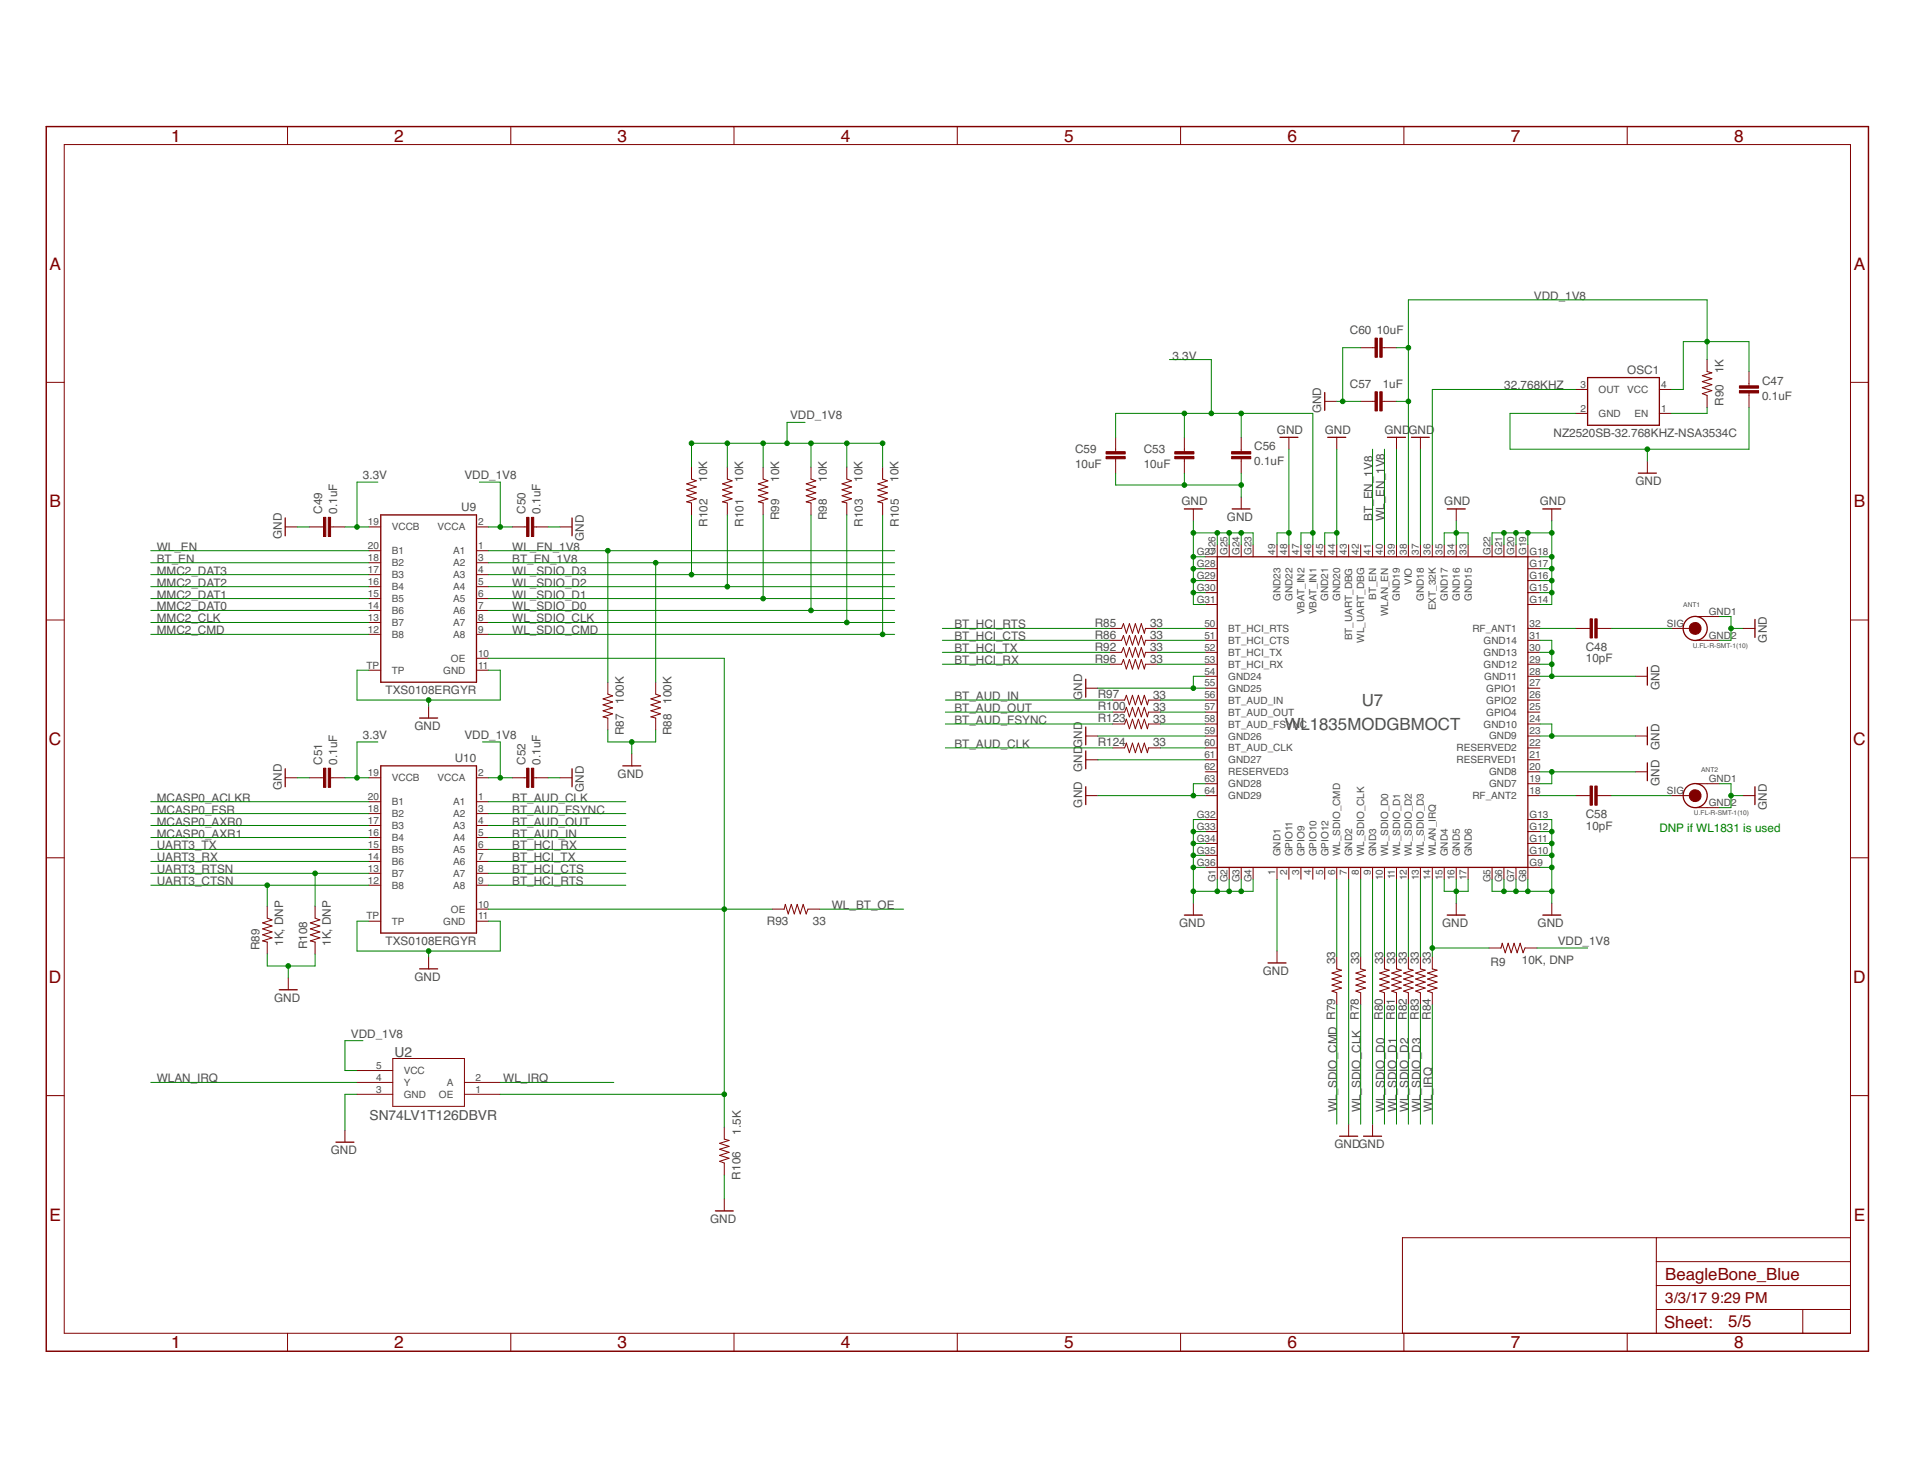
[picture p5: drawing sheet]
<svg xmlns="http://www.w3.org/2000/svg" width="279mm" height="216mm" viewBox="0 0 279 216" stroke-linecap="round" stroke-linejoin="round" font-family="sans-serif">
<g fill="none" stroke="#800000" stroke-width=".15">
<path d="M42 18.5v2.6M74.6 18.5v2.6M107.1 18.5v2.6M139.7 18.5v2.6M172.3 18.5v2.6M204.9 18.5v2.6M237.5 18.5v2.6M9.4 21.1h260.7v173.5h-260.7zM6.8 55.8h2.6M193.4 58.6h1.7M198.6 58.6h2.1M198.6 50.8h2.1"/>
<path d="M201.8 58.6h2.1M201.8 50.8h2.1M230 56.9h1.8M242.2 56.9h1.8M249.2 52.5v1.7l.7 .2-1.4 .4 1.4 .5-1.4 .4 1.4 .5-1.4 .4 1.4 .4-1.4 .5 .7 .2v1.8M255.3 54.2v2.1M255.3 57.4v2.1M270.1 55.8h2.7M41.6 76.9h1.8M45.1 76.9h2.1M48.3 76.9h2.1M53.8 76.9h1.8"/>
<path d="M69.6 76.9h1.7M74.8 76.9h2.1M77.9 76.9h2.1M81.7 76.9h1.8M100.9 68.2v1.7l.7 .3-1.4 .4 1.4 .5-1.4 .4 1.4 .4-1.4 .5 1.4 .4-1.4 .5 .7 .1v1.8M106.2 68.2v1.7l.7 .3-1.4 .4 1.4 .5-1.4 .4 1.4 .4-1.4 .5 1.4 .4-1.4 .5 .7 .1v1.8M111.4 68.2v1.7l.7 .3-1.4 .4 1.4 .5-1.4 .4 1.4 .4-1.4 .5 1.4 .4-1.4 .5 .7 .1v1.8M118.4 68.2v1.7l.7 .3-1.4 .4 1.4 .5-1.4 .4 1.4 .4-1.4 .5 1.4 .4-1.4 .5 .7 .1v1.8M123.6 68.2v1.7l.7 .3-1.4 .4 1.4 .5-1.4 .4 1.4 .4-1.4 .5 1.4 .4-1.4 .5 .7 .1v1.8M128.8 68.2v1.7l.7 .3-1.4 .4 1.4 .5-1.4 .4 1.4 .4-1.4 .5 1.4 .4-1.4 .5 .7 .1v1.8M162.9 63.8v2.1M162.9 67v2.1"/>
<path d="M172.9 63.8v2.1M172.9 67v2.1M174.2 74.3v1.7M177.7 79.5v1.8h-1.8M179.4 79.5v1.8M181.2 63.8v2.1M181.2 67v2.1M181.2 72.6v1.7M181.2 79.5v1.8M182.9 79.5v1.8M186.4 79.5v1.8M188.2 63.8v1.8"/>
<path d="M188.2 79.5v1.8M189.9 79.5v1.8M191.6 79.5v1.8M193.4 79.5v1.8M195.1 63.8v1.8M195.1 79.5v1.8M196.9 79.5v1.8M198.6 79.5v1.8M200.4 79.5v1.8M202.1 79.5v1.8M203.9 63.8v1.8M203.9 79.5v1.8"/>
<path d="M205.6 79.5v1.8M207.3 63.8v1.8M207.3 79.5v1.8M209.1 79.5v1.8M210.8 79.5v1.8M212.6 74.3v1.7M212.6 79.5v1.8M214.3 79.5v1.8M217.8 79.5v1.8M219.5 79.5v1.8M221.3 79.5v1.8M223 79.5v1.8h1.8"/>
<path d="M226.5 74.3v1.7M230 60.3h1.8M240.5 67.3v1.8M242.2 60.3h1.8M6.8 90.5h2.6M53.8 80.4h1.8M53.8 82.1h1.8M53.8 83.9h1.8M53.8 85.6h1.8M53.8 87.4h1.8M53.8 89.1h1.8M53.8 90.9h1.8"/>
<path d="M53.8 92.6h1.8M53.8 97.8h1.8M69.6 80.4h1.7M69.6 82.1h1.7M69.6 83.9h1.7M69.6 85.6h1.7M69.6 87.4h1.7M69.6 89.1h1.7M69.6 90.9h1.7M69.6 92.6h1.7M69.6 97.8h1.7M69.6 96.1h1.7"/>
<path d="M88.7 99.6v1.7l.7 .3-1.4 .4 1.4 .5-1.4 .4 1.4 .4-1.4 .5 1.4 .4-1.4 .4 .7 .2v1.8M95.7 99.6v1.7l.7 .3-1.4 .4 1.4 .5-1.4 .4 1.4 .4-1.4 .5 1.4 .4-1.4 .4 .7 .2v1.8M162 97h1.7l.3-.7 .4 1.4 .5-1.4 .4 1.4 .4-1.4 .5 1.4 .4-1.4 .4 1.4 .2-.7h1.8M162 95.2h1.7l.3-.7 .4 1.4 .5-1.4 .4 1.4 .4-1.4 .5 1.4 .4-1.4 .4 1.4 .2-.7h1.8M162 93.5h1.7l.3-.7 .4 1.4 .5-1.4 .4 1.4 .4-1.4 .5 1.4 .4-1.4 .4 1.4 .2-.7h1.8M162 91.7h1.7l.3-.7 .4 1.4 .5-1.4 .4 1.4 .4-1.4 .5 1.4 .4-1.4 .4 1.4 .2-.7h1.8M175.9 98.7h1.8M175.9 97h1.8M175.9 95.2h1.8M175.9 93.5h1.8M175.9 91.7h1.8M175.9 88.2h1.8"/>
<path d="M175.9 86.5h1.8M175.9 84.8h1.8M175.9 83h1.8M223 98.7h1.8M223 97h1.8M223 95.2h1.8M223 93.5h1.8M223 91.7h1.8M223 88.2h1.8M223 86.5h1.8M223 84.8h1.8M223 83h1.8"/>
<path d="M230 91.7h2.1M233.2 91.7h2M238.7 98.7h1.8M244 91.7h3.5M247.6 93.5h3.4M247.6 90h3.4M254.4 91.7h1.8M270.1 90.5h2.7M41.6 113.5h1.8M45.1 113.5h2.1M48.3 113.5h2.1M53.8 113.5h1.8"/>
<path d="M53.8 117h1.8M53.8 118.8h1.8M62.6 103.1v1.7M69.6 113.5h1.7M69.6 117h1.7M69.6 118.8h1.7M74.8 113.5h2.1M77.9 113.5h2.1M81.7 113.5h1.8M92.2 110v1.8M158.5 116.1h1.8M158.5 110.9h1.8"/>
<path d="M158.5 107.4h1.8M158.5 100.5h1.8M162.4 109.2h1.8l.2-.7 .5 1.4 .4-1.4 .4 1.4 .5-1.4 .4 1.4 .4-1.4 .5 1.4 .2-.7h1.7M162.4 105.7h1.8l.2-.7 .5 1.4 .4-1.4 .4 1.4 .5-1.4 .4 1.4 .4-1.4 .5 1.4 .2-.7h1.7M162.4 103.9h1.8l.2-.6 .5 1.3 .4-1.3 .4 1.3 .5-1.3 .4 1.3 .4-1.3 .5 1.3 .2-.7h1.7M162.4 102.2h1.8l.2-.7 .5 1.4 .4-1.4 .4 1.4 .5-1.4 .4 1.4 .4-1.4 .5 1.4 .2-.7h1.7M175.9 116.1h1.8M175.9 114.4h1.8M175.9 112.7h1.8M175.9 110.9h1.8M175.9 109.2h1.8M175.9 107.4h1.8"/>
<path d="M175.9 105.7h1.8M175.9 103.9h1.8M175.9 102.2h1.8M175.9 100.5h1.8M175.9 119.6h1.8M223 116.1h1.8M223 114.4h1.8M223 112.7h1.8M223 110.9h1.8M223 109.2h1.8M223 107.4h1.8M223 105.7h1.8"/>
<path d="M223 103.9h1.8M223 102.2h1.8M223 100.5h1.8M223 119.6h1.8M230 116.1h2.1M233.2 116.1h2M238.7 112.7h1.8M238.7 107.4h1.8M244 116.1h3.5M247.6 114.4h3.4M247.6 117.9h3.4M254.4 116.1h1.8"/>
<path d="M6.8 125.2h2.6M39 132.3v1.7l.7 .3-1.4 .4 1.4 .5-1.4 .4 1.4 .4-1.4 .5 1.4 .4-1.4 .5 .7 .1v1.8M46 132.3v1.7l.7 .3-1.4 .4 1.4 .5-1.4 .4 1.4 .4-1.4 .5 1.4 .4-1.4 .5 .7 .1v1.8M53.8 120.5h1.8M53.8 122.3h1.8M53.8 124h1.8M53.8 125.8h1.8M53.8 127.5h1.8M53.8 129.2h1.8M53.8 134.5h1.8M62.6 139.7v1.7M69.6 132.7h1.7"/>
<path d="M69.6 120.5h1.7M69.6 122.3h1.7M69.6 124h1.7M69.6 125.8h1.7M69.6 127.5h1.7M69.6 129.2h1.7M69.6 134.5h1.7M112.7 132.7h1.8l.1-.7 .5 1.4 .4-1.4 .5 1.4 .4-1.4 .4 1.4 .4-1.4 .5 1.4 .2-.7h1.8M174.2 131.8v1.8M175.9 126.6h1.8v1.8M175.9 124.9h1.8M175.9 123.1h1.8"/>
<path d="M175.9 121.4h1.8M179.4 126.6v1.8M181.2 126.6v1.8M182.9 126.6v1.8M186.4 126.6v1.8M186.4 138.8v1.8M188.2 126.6v1.8M189.9 126.6v1.8M191.6 126.6v1.8M193.4 126.6v1.8M195.1 126.6v1.8M195.1 139.7v1.7l.7 .2-1.4 .4 1.4 .5-1.4 .4 1.4 .5-1.4 .4 1.4 .4-1.4 .5 .7 .2v1.8"/>
<path d="M196.9 126.6v1.8M198.6 126.6v1.8M198.6 139.7v1.7l.7 .2-1.4 .4 1.4 .5-1.4 .4 1.4 .5-1.4 .4 1.4 .4-1.4 .5 .7 .2v1.8M200.4 126.6v1.8M202.1 126.6v1.8M202.1 139.7v1.7l.7 .2-1.4 .4 1.4 .5-1.4 .4 1.4 .5-1.4 .4 1.4 .4-1.4 .5 .7 .2v1.8M203.9 126.6v1.8M203.9 139.7v1.7l.7 .2-1.4 .4 1.4 .5-1.4 .4 1.4 .5-1.4 .4 1.4 .4-1.4 .5 .7 .2v1.8M205.6 126.6v1.8M205.6 139.7v1.7l.7 .2-1.4 .4 1.4 .5-1.4 .4 1.4 .5-1.4 .4 1.4 .4-1.4 .5 .7 .2v1.8M207.3 126.6v1.8M207.3 139.7v1.7l.7 .2-1.3 .4 1.3 .5-1.3 .4 1.3 .5-1.3 .4 1.3 .4-1.3 .5 .6 .2v1.8"/>
<path d="M209.1 126.6v1.8M209.1 139.7v1.7l.7 .2-1.4 .4 1.4 .5-1.4 .4 1.4 .5-1.4 .4 1.4 .4-1.4 .5 .7 .2v1.8M210.8 126.6v1.8M212.6 126.6v1.8M212.6 131.8v1.8M214.3 126.6v1.8M217.4 138.4h1.7l.2-.7 .4 1.4 .5-1.4 .4 1.4 .4-1.4 .5 1.4 .4-1.4 .4 1.4 .3-.7h1.7M217.8 126.6v1.8M219.5 126.6v1.8M221.3 126.6v1.8M223 124.9h1.8M223 123.1h1.8"/>
<path d="M223 121.4h1.8M224.8 126.6h-1.8v1.8M226.5 131.8v1.8M270.1 125.2h2.7M6.8 159.9h2.6M42.1 142.7v1.8M52.1 158h5.2M52.1 159.7h5.2M52.1 156.3h5.2M57.3 154.5h10.5v7h-10.5zM67.8 158h5.2M67.8 159.7h5.2"/>
<path d="M270.1 159.9h2.7M50.4 165v1.7M105.7 164.5v1.8l.7 .2-1.3 .4 1.3 .4-1.3 .5 1.3 .4-1.3 .5 1.3 .4-1.3 .4 .6 .3v1.7M105.7 175v1.8M196.9 164.1v1.8M200.4 164.1v1.8M42 194.6v2.7M74.6 194.6v2.7M107.1 194.6v2.7M139.7 194.6v2.7M172.3 194.6v2.7M204.9 194.6v2.7"/>
<path d="M237.5 194.6v2.7M241.8 191.2h28.3M241.8 180.7v13.9M241.8 187.7h28.3M241.8 184.2h28.3M263.2 191.2v3.4M270.1 180.7h-65.4v13.9"/>
</g>
<path d="M6.8 18.5h266v178.8h-266z" fill="none" stroke="#800000" stroke-width=".21"/>
<g fill="none" stroke="#800000" stroke-width=".19">
<path d="M193.4 57.3v2.6M231.8 55.1h10.4v7h-10.4zM41.6 75.6v2.6M55.6 75.2h14v24.4h-14zM83.5 75.6v2.6M172.9 74.3h2.6M179.9 74.3h2.6M186.8 63.8h2.7M193.8 63.8h2.6M202.5 63.8h2.7M206 63.8h2.6M211.3 74.3h2.6"/>
<path d="M225.2 74.3h2.6M239.2 69.1h2.6M158.5 99.1v2.7M177.7 81.3h45.3v45.3h-45.3zM240.5 97.4v2.6M256.2 90.4v2.6M41.6 112.2v2.7M55.6 111.8h14v24.4h-14zM61.3 104.8h2.6M83.5 112.2v2.7M90.9 111.8h2.6M158.5 106.1v2.6"/>
<path d="M158.5 109.6v2.6M158.5 114.9v2.6M240.5 106.1v2.6M240.5 111.4v2.6M256.2 114.9v2.6M172.9 133.6h2.6M211.3 133.6h2.6M225.2 133.6h2.6M40.8 144.5h2.6M61.3 141.4h2.6M185.1 140.6h2.6M49 166.7h2.7"/>
<path d="M104.4 176.8h2.6M195.6 165.9h2.6M199.1 165.9h2.6"/>
<circle cx="247.5" cy="91.7" r="1.76"/>
<circle cx="247.5" cy="116.1" r="1.76"/>
</g>
<g fill="#800000" stroke="#800000" stroke-width=".15">
<circle cx="247.5" cy="91.7" r=".88"/>
<circle cx="247.5" cy="116.2" r=".87"/>
</g>
<g fill="#800000" stroke="#800000" stroke-width=".15">
<path d="M179.8 66.6h2.8v.4h-2.8z"/>
<path d="M179.8 65.9h2.8v.4h-2.8z"/>
<path d="M47.9 75.5h.4v2.8h-.4z"/>
<path d="M47.2 75.5h.4v2.8h-.4z"/>
<path d="M77.6 75.5h.3v2.8h-.3z"/>
<path d="M76.9 75.5h.3v2.8h-.3z"/>
<path d="M47.9 112.1h.4v2.8h-.4z"/>
<path d="M47.2 112.1h.4v2.8h-.4z"/>
<path d="M77.6 112.1h.3v2.8h-.3z"/>
<path d="M76.9 112.1h.3v2.8h-.3z"/>
<path d="M171.5 66.6h2.8v.4h-2.8z"/>
<path d="M171.5 65.9h2.8v.4h-2.8z"/>
<path d="M201.4 57.2h.4v2.8h-.4z"/>
<path d="M200.7 57.2h.4v2.8h-.4z"/>
<path d="M253.9 57h2.8v.4h-2.8z"/>
<path d="M253.9 56.3h2.8v.4h-2.8z"/>
<path d="M232.1 90.3h.4v2.8h-.4z"/>
<path d="M232.8 90.3h.4v2.8h-.4z"/>
<path d="M232.1 114.7h.4v2.8h-.4z"/>
<path d="M232.8 114.7h.4v2.8h-.4z"/>
<path d="M161.5 66.6h2.8v.4h-2.8z"/>
<path d="M161.5 65.9h2.8v.4h-2.8z"/>
<path d="M201.4 49.4h.4v2.8h-.4z"/>
<path d="M200.7 49.4h.4v2.8h-.4z"/>
</g>
<g fill="none" stroke="#008000" stroke-width=".15">
<path d="M170.7 52.5h6.1v7.8M195.1 58.6h3.5M198.6 50.8h-2.6v7.8M203.9 58.6h1.7M203.9 50.8h1.7M230 56.9h-20.9v22.6M249.2 59.5v.8h-5.2M249.2 52.5v-8.7h-43.6v35.7M255.3 54.2v-4.3h-9.6v7h-1.7M255.3 59.5v6.1h-34.9v-5.3h9.6M43.4 76.9h1.7M50.4 76.9h3.4"/>
<path d="M55.2 70.4h-3.1v6.5M70 70.4h3v6.5M71.3 76.9h3.5M80 76.9h1.7M100.9 68.2v-3.5h27.9v3.5M100.9 75.2v8.7M106.2 64.7v3.5M106.2 75.2v10.4M111.4 64.7v3.5M111.4 75.2v12.2M117.5 61.7h-2.6v3M118.4 64.7v3.5"/>
<path d="M118.4 75.2v13.9M123.6 64.7v3.5M123.6 75.2v15.7M128.8 75.2v17.4M162.9 63.8v-3.5h28.7v19.2M162.9 69.1v1.7h18.3M172.9 60.3v3.5M172.9 69.1v1.7M174.2 76v12.2h1.7M174.2 77.8h8.7v1.7M177.7 77.8v1.7M179.4 77.8v1.7"/>
<path d="M181.2 60.3v3.5M181.2 69.1v3.5M181.2 77.8v1.7M188.2 77.8h-1.8v1.7M188.2 65.6v13.9M191.6 77.8h-1.7v1.7M195.1 77.8h-1.7v1.7M195.1 65.6v13.9M200.4 65.6v13.9M202.1 65.6v13.9M203.9 65.6v13.9M207.3 65.6v13.9"/>
<path d="M210.8 79.5v-1.7h3.5v1.7M212.6 76v3.5M219.5 77.8v1.7M221.3 77.8v1.7M223 77.8v1.7M226.5 77.8h-8.7v1.7M226.5 76v12.2h-1.7M240.5 65.6v1.7M22 92.6h31.8M22 90.9h31.8M22 89.1h31.8M22 87.4h31.8"/>
<path d="M22 85.6h31.8M22 83.9h31.8M22 80.4h31.8M22 82.1h31.8M53.8 97.8h-1.7v4.4h20.9v-4.4h-1.7M71.3 96.1h34.4v68.4M71.3 92.6h59.3M71.3 90.9h59.3M71.3 89.1h59.3M71.3 87.4h59.3M71.3 85.6h59.3M71.3 83.9h59.3"/>
<path d="M71.3 80.4h59.3M71.3 82.1h59.3M88.7 80.4v19.2M95.7 82.1v17.5M137.6 93.5h24.4M137.6 95.2h24.4M137.6 97h24.4M137.6 91.7h24.4M169 93.5h6.9M169 95.2h6.9M169 97h6.9M169 91.7h6.9"/>
<path d="M174.2 86.5h1.7M174.2 84.8h1.7M174.2 83h1.7M174.2 81.3h1.7M175.9 98.7h-1.7v1.8M224.8 93.5h1.7v5.2M224.8 86.5h1.7M224.8 84.8h1.7M224.8 83h1.7M224.8 81.3h1.7M224.8 98.7h13.9M224.8 95.2h1.7"/>
<path d="M224.8 97h1.7M224.8 91.7h5.2M235.2 91.7h8.8M251 90h1.7v3.5h-1.7M252.7 91.7h1.7M22 117h31.8M22 118.8h31.8M43.4 113.5h1.7M50.4 113.5h3.4M55.2 108.3h-3.1v5.2M62.6 102.2v.9M70.4 108.3h2.6v5.2"/>
<path d="M71.3 113.5h3.5M71.3 117h20.1M71.3 118.8h20.1M80 113.5h1.7M88.7 106.6v1.7h7v-1.7M92.2 108.3v1.7M138 105.7h24.4M138 102.2h24.4M138 109.2h24.4M138 103.9h24.4M160.3 116.1h15.6M160.3 110.9h15.6"/>
<path d="M160.3 107.4h15.6M160.3 100.5h15.6M169.4 105.7h6.5M169.4 102.2h6.5M169.4 109.2h6.5M169.4 103.9h6.5M175.9 114.4h-1.7v1.7M175.9 119.6h-1.7v12.2M224.8 119.6h1.7v12.2M224.8 105.7h1.7v1.7M224.8 116.1h5.2M224.8 107.4h13.9"/>
<path d="M224.8 112.7h13.9M226.5 112.7v1.7h-1.7M235.2 116.1h8.8M251 114.4h1.7v3.5h-1.7M252.7 116.1h1.7M22 129.2h31.8M22 127.5h31.8M22 125.8h31.8M22 124h31.8M22 122.3h31.8M22 120.5h31.8M39 129.2v3.1"/>
<path d="M39 139.3v1.7h7v-1.7M46 127.5v4.8M53.8 134.5h-1.7v4.3h20.9v-4.3h-1.7M62.6 138.8v.9M71.3 129.2h20.1M71.3 127.5h20.1M71.3 125.8h20.1M71.3 124h20.1M71.3 132.7h41.4M71.3 122.3h20.1M71.3 120.5h20.1M119.7 132.7h12.2"/>
<path d="M174.2 121.4h1.7M174.2 123.1h1.7M174.2 124.9h1.7M174.2 126.6h1.7M177.7 128.4v1.7M179.4 128.4v1.7M181.2 128.4v1.7M182.9 128.4v1.7h-8.7M186.4 128.4v10.4M195.1 128.4v11.3M196.9 128.4v35.7M198.6 128.4v11.3"/>
<path d="M200.4 128.4v35.7M202.1 128.4v11.3M203.9 128.4v11.3M205.6 128.4v11.3M207.3 128.4v11.3M209.1 128.4v11.3M209.1 138.4h8.3M210.8 128.4v1.7h3.5v-1.7M212.6 128.4v3.4M217.8 128.4v1.7h8.7M219.5 128.4v1.7M221.3 128.4v1.7"/>
<path d="M223 128.4v1.7M224.3 138.4h7.5M224.8 121.4h1.7M224.8 123.1h1.7M224.8 124.9h1.7M224.8 126.6h1.7M22 158h30.1M42.1 141v1.7M52.1 159.7h-1.7v5.3M53 151.9h-2.6v4.4h1.7M73 159.7h32.7M73 158h16.6"/>
<path d="M195.1 146.7v17.4M198.6 146.7v17.4M202.1 146.7v17.4M203.9 146.7v17.4M205.6 146.7v17.4M207.3 146.7v17.4M209.1 146.7v17.4M105.7 171.5v3.5"/>
</g>
<g fill="#008000" stroke="#008000" stroke-width=".15">
<circle cx="174.2" cy="121.4" r=".34"/>
<circle cx="174.2" cy="123.1" r=".34"/>
<circle cx="174.2" cy="124.9" r=".34"/>
<circle cx="174.2" cy="126.6" r=".34"/>
<circle cx="174.2" cy="130.1" r=".34"/>
<circle cx="177.7" cy="130.1" r=".34"/>
<circle cx="181.2" cy="130.1" r=".34"/>
<circle cx="179.4" cy="130.1" r=".34"/>
<circle cx="226.5" cy="130.1" r=".34"/>
<circle cx="226.5" cy="121.4" r=".34"/>
<circle cx="226.5" cy="123.1" r=".34"/>
<circle cx="226.5" cy="124.9" r=".34"/>
<circle cx="226.5" cy="126.6" r=".34"/>
<circle cx="223" cy="130.1" r=".34"/>
<circle cx="221.3" cy="130.1" r=".34"/>
<circle cx="219.5" cy="130.1" r=".34"/>
<circle cx="174.2" cy="86.5" r=".34"/>
<circle cx="174.2" cy="84.8" r=".34"/>
<circle cx="174.2" cy="83" r=".34"/>
<circle cx="174.2" cy="81.3" r=".34"/>
<circle cx="174.2" cy="77.8" r=".34"/>
<circle cx="181.2" cy="77.8" r=".34"/>
<circle cx="179.4" cy="77.8" r=".34"/>
<circle cx="177.7" cy="77.8" r=".34"/>
<circle cx="226.5" cy="86.5" r=".34"/>
<circle cx="226.5" cy="84.8" r=".34"/>
<circle cx="226.5" cy="83" r=".34"/>
<circle cx="226.5" cy="81.3" r=".34"/>
<circle cx="226.5" cy="77.8" r=".34"/>
<circle cx="223" cy="77.8" r=".34"/>
<circle cx="219.5" cy="77.8" r=".34"/>
<circle cx="221.3" cy="77.8" r=".34"/>
<circle cx="174.2" cy="116.1" r=".34"/>
<circle cx="174.2" cy="100.5" r=".34"/>
<circle cx="226.5" cy="98.7" r=".34"/>
<circle cx="226.5" cy="95.2" r=".34"/>
<circle cx="226.5" cy="97" r=".34"/>
<circle cx="226.5" cy="107.4" r=".34"/>
<circle cx="226.5" cy="112.7" r=".34"/>
<circle cx="212.6" cy="77.8" r=".34"/>
<circle cx="195.1" cy="77.8" r=".34"/>
<circle cx="188.2" cy="77.8" r=".34"/>
<circle cx="212.6" cy="130.1" r=".34"/>
<circle cx="240.5" cy="65.6" r=".34"/>
<circle cx="252.7" cy="116.1" r=".34"/>
<circle cx="252.7" cy="91.7" r=".34"/>
<circle cx="181.2" cy="70.8" r=".34"/>
<circle cx="172.9" cy="70.8" r=".34"/>
<circle cx="196" cy="58.6" r=".34"/>
<circle cx="62.6" cy="138.8" r=".34"/>
<circle cx="62.6" cy="102.2" r=".34"/>
<circle cx="92.2" cy="108.3" r=".34"/>
<circle cx="42.1" cy="141" r=".34"/>
<circle cx="128.8" cy="92.6" r=".34"/>
<circle cx="123.6" cy="90.9" r=".34"/>
<circle cx="118.4" cy="89.1" r=".34"/>
<circle cx="111.4" cy="87.4" r=".34"/>
<circle cx="106.2" cy="85.6" r=".34"/>
<circle cx="100.9" cy="83.9" r=".34"/>
<circle cx="209.1" cy="138.4" r=".34"/>
<circle cx="105.7" cy="132.7" r=".34"/>
<circle cx="105.7" cy="159.7" r=".34"/>
<circle cx="249.2" cy="49.9" r=".34"/>
<circle cx="205.6" cy="58.6" r=".34"/>
<circle cx="205.6" cy="50.8" r=".34"/>
<circle cx="73" cy="76.9" r=".34"/>
<circle cx="73" cy="113.5" r=".34"/>
<circle cx="114.9" cy="64.7" r=".34"/>
<circle cx="123.6" cy="64.7" r=".34"/>
<circle cx="100.9" cy="64.7" r=".34"/>
<circle cx="106.2" cy="64.7" r=".34"/>
<circle cx="111.4" cy="64.7" r=".34"/>
<circle cx="118.4" cy="64.7" r=".34"/>
<circle cx="128.8" cy="64.7" r=".34"/>
<circle cx="191.6" cy="77.8" r=".34"/>
<circle cx="181.2" cy="60.3" r=".34"/>
<circle cx="176.8" cy="60.3" r=".34"/>
<circle cx="172.9" cy="60.3" r=".34"/>
<circle cx="52.1" cy="76.9" r=".34"/>
<circle cx="52.1" cy="113.5" r=".34"/>
<circle cx="88.7" cy="80.4" r=".34"/>
<circle cx="95.7" cy="82.1" r=".34"/>
<circle cx="39" cy="129.2" r=".34"/>
<circle cx="46" cy="127.5" r=".34"/>
</g>
<g font-size="2.5" fill="#800000">
<text x="25" y="20.7">1</text>
<text x="57.6" y="20.7">2</text>
<text x="90.2" y="20.7">3</text>
<text x="122.8" y="20.7">4</text>
<text x="155.3" y="20.7">5</text>
<text x="187.9" y="20.7">6</text>
<text x="220.5" y="20.7">7</text>
<text x="253.1" y="20.7">8</text>
<text x="7.2" y="39.3">A</text>
<text x="270.6" y="39.3">A</text>
<text x="7.2" y="74">B</text>
<text x="270.6" y="74">B</text>
<text x="7.2" y="108.8">C</text>
<text x="270.5" y="108.8">C</text>
<text x="7.2" y="143.5">D</text>
<text x="270.5" y="143.5">D</text>
<text x="7.2" y="178.2">E</text>
<text x="270.6" y="178.2">E</text>
<text x="243.1" y="186.8">BeagleBone_Blue</text>
<text x="25" y="196.8">1</text>
<text x="57.6" y="196.8">2</text>
<text x="90.2" y="196.8">3</text>
<text x="122.8" y="196.8">4</text>
<text x="155.3" y="196.8">5</text>
<text x="187.9" y="196.8">6</text>
<text x="220.5" y="196.8">7</text>
<text x="242.9" y="193.9">Sheet:</text>
<text x="252.3" y="193.8">5/5</text>
<text x="253.1" y="196.8">8</text>
</g>
<g font-size="2.5" fill="#505050">
<text x="187.5" y="106.6">WL1835MODGBMOCT</text>
<text x="198.8" y="103.1">U7</text>
</g>
<g font-size="2.2" fill="#800000">
<text x="243.1" y="190.3">3/3/17</text>
<text x="249.8" y="190.3">9:29 PM</text>
</g>
<g font-size="2" fill="#505050">
<text x="57.6" y="154.4">U2</text>
<text x="53.9" y="163.5">SN74LV1T126DBVR</text>
</g>
<g font-size="1.7" fill="#505050">
<text x="223.9" y="43.8">VDD_1V8</text>
<text x="171.1" y="52.5">3.3V</text>
<text x="197" y="48.7">C60</text>
<text x="201" y="48.7">10uF</text>
<text x="197" y="56.6">C57</text>
<text x="201.8" y="56.6">1uF</text>
<text x="219.6" y="56.9">32.768KHZ</text>
<text x="237.5" y="54.6">OSC1</text>
<text x="251.6" y="59.3" transform="rotate(-90 251.6 59.3)">R90</text>
<text x="251.6" y="54.5" transform="rotate(-90 251.6 54.5)">1K</text>
<text x="257.2" y="58.3">0.1uF</text>
<text x="257.2" y="56.2">C47</text>
<text x="115.3" y="61.2">VDD_1V8</text>
<text x="183.1" y="65.7">C56</text>
<text x="186.4" y="63.3">GND</text>
<text x="192.9" y="60.3" transform="rotate(-90 192.9 60.3)">GND</text>
<text x="193.4" y="63.3">GND</text>
<text x="202.1" y="63.3">GND</text>
<text x="205.6" y="63.3">GND</text>
<text x="226.8" y="63.8">NZ2520SB-32.768KHZ-NSA3534C</text>
<text x="53" y="69.9">3.3V</text>
<text x="67.8" y="69.9">VDD_1V8</text>
<text x="103.3" y="70.4" transform="rotate(-90 103.3 70.4)">10K</text>
<text x="108.5" y="70.4" transform="rotate(-90 108.5 70.4)">10K</text>
<text x="113.7" y="70.4" transform="rotate(-90 113.7 70.4)">10K</text>
<text x="120.7" y="70.4" transform="rotate(-90 120.7 70.4)">10K</text>
<text x="125.9" y="70.4" transform="rotate(-90 125.9 70.4)">10K</text>
<text x="131.2" y="70.4" transform="rotate(-90 131.2 70.4)">10K</text>
<text x="156.9" y="68.4">10uF</text>
<text x="156.9" y="66.2">C59</text>
<text x="167" y="68.4">10uF</text>
<text x="167" y="66.2">C53</text>
<text x="183.1" y="67.9">0.1uF</text>
<text x="238.7" y="70.8">GND</text>
<text x="47" y="75" transform="rotate(-90 47 75)">C49</text>
<text x="49.2" y="75" transform="rotate(-90 49.2 75)">0.1uF</text>
<text x="67.3" y="74.6">U9</text>
<text x="76.7" y="75" transform="rotate(-90 76.7 75)">C50</text>
<text x="78.9" y="75" transform="rotate(-90 78.9 75)">0.1uF</text>
<text x="103.3" y="76.9" transform="rotate(-90 103.3 76.9)">R102</text>
<text x="108.5" y="76.9" transform="rotate(-90 108.5 76.9)">R101</text>
<text x="113.7" y="75.9" transform="rotate(-90 113.7 75.9)">R99</text>
<text x="120.7" y="75.9" transform="rotate(-90 120.7 75.9)">R98</text>
<text x="126" y="76.9" transform="rotate(-90 126 76.9)">R103</text>
<text x="131.2" y="76.9" transform="rotate(-90 131.2 76.9)">R105</text>
<text x="172.5" y="73.8">GND</text>
<text x="179.1" y="76">GND</text>
<text x="200.4" y="76" transform="rotate(-90 200.4 76)">BT_EN_1V8</text>
<text x="202.1" y="76" transform="rotate(-90 202.1 76)">WL_EN_1V8</text>
<text x="210.8" y="73.8">GND</text>
<text x="224.8" y="73.8">GND</text>
<text x="22.9" y="83.9">MMC2_DAT3</text>
<text x="22.9" y="80.4">WL_EN</text>
<text x="22.9" y="82.1">BT_EN</text>
<text x="41.1" y="78.7" transform="rotate(-90 41.1 78.7)">GND</text>
<text x="74.8" y="83.9">WL_SDIO_D3</text>
<text x="74.8" y="80.4">WL_EN_1V8</text>
<text x="74.8" y="82.1">BT_EN_1V8</text>
<text x="85.2" y="79" transform="rotate(-90 85.2 79)">GND</text>
<text x="22.9" y="89.1">MMC2_DAT0</text>
<text x="22.9" y="87.4">MMC2_DAT1</text>
<text x="22.9" y="85.6">MMC2_DAT2</text>
<text x="74.8" y="89.1">WL_SDIO_D0</text>
<text x="74.8" y="87.4">WL_SDIO_D1</text>
<text x="74.8" y="85.6">WL_SDIO_D2</text>
<text x="22.9" y="90.9">MMC2_CLK</text>
<text x="22.9" y="92.6">MMC2_CMD</text>
<text x="74.8" y="92.6">WL_SDIO_CMD</text>
<text x="74.8" y="90.9">WL_SDIO_CLK</text>
<text x="139.3" y="91.7">BT_HCI_RTS</text>
<text x="139.3" y="93.5">BT_HCI_CTS</text>
<text x="139.3" y="95.2">BT_HCI_TX</text>
<text x="159.8" y="91.5">R85</text>
<text x="159.8" y="93.2">R86</text>
<text x="159.8" y="95">R92</text>
<text x="167.9" y="91.5">33</text>
<text x="167.9" y="93.3">33</text>
<text x="167.9" y="95">33</text>
<text x="231.5" y="95">C48</text>
<text x="257.9" y="93.8" transform="rotate(-90 257.9 93.8)">GND</text>
<text x="56.3" y="101.3">TXS0108ERGYR</text>
<text x="139.3" y="97">BT_HCI_RX</text>
<text x="159.8" y="96.7">R96</text>
<text x="160.2" y="102">R97</text>
<text x="167.9" y="96.8">33</text>
<text x="168.3" y="102">33</text>
<text x="231.5" y="96.7">10pF</text>
<text x="242.2" y="100.8" transform="rotate(-90 242.2 100.8)">GND</text>
<text x="53" y="107.9">3.3V</text>
<text x="60.5" y="106.6">GND</text>
<text x="67.8" y="107.9">VDD_1V8</text>
<text x="91" y="102.7" transform="rotate(-90 91 102.7)">100K</text>
<text x="91.1" y="107.3" transform="rotate(-90 91.1 107.3)">R87</text>
<text x="98" y="102.7" transform="rotate(-90 98 102.7)">100K</text>
<text x="98" y="107.3" transform="rotate(-90 98 107.3)">R88</text>
<text x="139.3" y="102.2">BT_AUD_IN</text>
<text x="139.3" y="103.9">BT_AUD_OUT</text>
<text x="139.3" y="105.7">BT_AUD_FSYNC</text>
<text x="158" y="102.2" transform="rotate(-90 158 102.2)">GND</text>
<text x="160.2" y="103.7">R100</text>
<text x="160.2" y="105.5">R123</text>
<text x="168.3" y="103.7">33</text>
<text x="168.3" y="105.5">33</text>
<text x="47" y="111.6" transform="rotate(-90 47 111.6)">C51</text>
<text x="49.2" y="111.6" transform="rotate(-90 49.2 111.6)">0.1uF</text>
<text x="66.4" y="111.3">U10</text>
<text x="76.7" y="111.6" transform="rotate(-90 76.7 111.6)">C52</text>
<text x="78.9" y="111.6" transform="rotate(-90 78.9 111.6)">0.1uF</text>
<text x="90.2" y="113.5">GND</text>
<text x="139.3" y="109.2">BT_AUD_CLK</text>
<text x="158" y="112.7" transform="rotate(-90 158 112.7)">GND</text>
<text x="158" y="109.2" transform="rotate(-90 158 109.2)">GND</text>
<text x="160.2" y="108.9">R124</text>
<text x="168.3" y="109">33</text>
<text x="242.2" y="109.5" transform="rotate(-90 242.2 109.5)">GND</text>
<text x="22.9" y="117">MCASP0_ACLKR</text>
<text x="22.9" y="118.8">MCASP0_FSR</text>
<text x="41.1" y="115.3" transform="rotate(-90 41.1 115.3)">GND</text>
<text x="74.8" y="118.8">BT_AUD_FSYNC</text>
<text x="74.8" y="117">BT_AUD_CLK</text>
<text x="85.2" y="115.6" transform="rotate(-90 85.2 115.6)">GND</text>
<text x="158" y="117.9" transform="rotate(-90 158 117.9)">GND</text>
<text x="231.5" y="119.4">C58</text>
<text x="242.2" y="114.7" transform="rotate(-90 242.2 114.7)">GND</text>
<text x="257.9" y="118.2" transform="rotate(-90 257.9 118.2)">GND</text>
<text x="22.9" y="124">UART3_TX</text>
<text x="22.9" y="125.7">UART3_RX</text>
<text x="22.9" y="122.3">MCASP0_AXR1</text>
<text x="22.9" y="120.5">MCASP0_AXR0</text>
<text x="74.8" y="125.7">BT_HCI_TX</text>
<text x="74.8" y="124">BT_HCI_RX</text>
<text x="74.8" y="122.3">BT_AUD_IN</text>
<text x="74.8" y="120.5">BT_AUD_OUT</text>
<text x="231.5" y="121.1">10pF</text>
<text x="22.9" y="129.2">UART3_CTSN</text>
<text x="22.9" y="127.5">UART3_RTSN</text>
<text x="74.8" y="129.2">BT_HCI_RTS</text>
<text x="74.8" y="127.5">BT_HCI_CTS</text>
<text x="56.3" y="138">TXS0108ERGYR</text>
<text x="112" y="135.1">R93</text>
<text x="118.7" y="135">33</text>
<text x="121.4" y="132.7">WL_BT_OE</text>
<text x="172.1" y="135.3">GND</text>
<text x="210.5" y="135.3">GND</text>
<text x="224.5" y="135.3">GND</text>
<text x="227.4" y="138">VDD_1V8</text>
<text x="37.9" y="138.7" transform="rotate(-90 37.9 138.7)">R89</text>
<text x="41.3" y="138.1" transform="rotate(-90 41.3 138.1)">1K, DNP</text>
<text x="44.8" y="138.6" transform="rotate(-90 44.8 138.6)">R108</text>
<text x="48.3" y="138.1" transform="rotate(-90 48.3 138.1)">1K, DNP</text>
<text x="60.5" y="143.2">GND</text>
<text x="184.3" y="142.3">GND</text>
<text x="194.9" y="140.8" transform="rotate(-90 194.9 140.8)">33</text>
<text x="198.4" y="140.8" transform="rotate(-90 198.4 140.8)">33</text>
<text x="201.9" y="140.8" transform="rotate(-90 201.9 140.8)">33</text>
<text x="203.6" y="140.8" transform="rotate(-90 203.6 140.8)">33</text>
<text x="205.4" y="140.8" transform="rotate(-90 205.4 140.8)">33</text>
<text x="207.1" y="140.8" transform="rotate(-90 207.1 140.8)">33</text>
<text x="208.9" y="140.8" transform="rotate(-90 208.9 140.8)">33</text>
<text x="217.6" y="141">R9</text>
<text x="222.2" y="140.8">10K, DNP</text>
<text x="40" y="146.2">GND</text>
<text x="198.4" y="148.9" transform="rotate(-90 198.4 148.9)">R78</text>
<text x="201.9" y="148.9" transform="rotate(-90 201.9 148.9)">R80</text>
<text x="203.6" y="148.9" transform="rotate(-90 203.6 148.9)">R81</text>
<text x="205.4" y="148.9" transform="rotate(-90 205.4 148.9)">R82</text>
<text x="207.1" y="148.9" transform="rotate(-90 207.1 148.9)">R83</text>
<text x="208.8" y="148.9" transform="rotate(-90 208.8 148.9)">R84</text>
<text x="51.2" y="151.5">VDD_1V8</text>
<text x="22.9" y="158">WLAN_IRQ</text>
<text x="73.5" y="158">WL_IRQ</text>
<text x="108.1" y="165.6" transform="rotate(-90 108.1 165.6)">1.5K</text>
<text x="194.8" y="167.6">GNDGND</text>
<text x="195.1" y="162.4" transform="rotate(-90 195.1 162.4)">WL_SDIO_CMD R79</text>
<text x="198.6" y="162.4" transform="rotate(-90 198.6 162.4)">WL_SDIO_CLK</text>
<text x="202.1" y="162.4" transform="rotate(-90 202.1 162.4)">WL_SDIO_D0</text>
<text x="203.9" y="162.4" transform="rotate(-90 203.9 162.4)">WL_SDIO_D1</text>
<text x="205.6" y="162.4" transform="rotate(-90 205.6 162.4)">WL_SDIO_D2</text>
<text x="207.3" y="162.4" transform="rotate(-90 207.3 162.4)">WL_SDIO_D3</text>
<text x="209.1" y="162.4" transform="rotate(-90 209.1 162.4)">WL_IRQ</text>
<text x="48.3" y="168.5">GND</text>
<text x="108.1" y="172.2" transform="rotate(-90 108.1 172.2)">R106</text>
<text x="103.7" y="178.5">GND</text>
</g>
<text font-size="1.7" fill="#008000" x="242.2" y="121.4">DNP if WL1831 is used</text>
<g font-size="1.5" fill="#505050">
<text x="230.7" y="56.6">3</text>
<text x="233.4" y="57.4">OUT</text>
<text x="237.5" y="57.4">VCC</text>
<text x="242.5" y="56.6">4</text>
<text x="230.7" y="60.1">2</text>
<text x="233.4" y="60.9">GND</text>
<text x="238.6" y="60.9">EN</text>
<text x="242.5" y="60.1">1</text>
<text x="53.7" y="76.7">19</text>
<text x="57.2" y="77.4">VCCB</text>
<text x="63.9" y="77.4">VCCA</text>
<text x="69.8" y="76.7">2</text>
<text x="53.7" y="80.2">20</text>
<text x="53.7" y="81.9">18</text>
<text x="53.7" y="83.6">17</text>
<text x="57.2" y="80.9">B1</text>
<text x="57.2" y="82.7">B2</text>
<text x="66.2" y="80.9">A1</text>
<text x="66.2" y="82.7">A2</text>
<text x="69.8" y="80.2">1</text>
<text x="69.8" y="81.9">3</text>
<text x="69.8" y="83.6">4</text>
<text x="174.7" y="81">G27</text>
<text x="174.7" y="82.8">G28</text>
<text x="177.4" y="81" transform="rotate(-90 177.4 81)">G26</text>
<text x="179.2" y="81" transform="rotate(-90 179.2 81)">G25</text>
<text x="180.9" y="81" transform="rotate(-90 180.9 81)">G24</text>
<text x="182.7" y="81" transform="rotate(-90 182.7 81)">G23</text>
<text x="186.2" y="81" transform="rotate(-90 186.2 81)">49</text>
<text x="187.9" y="81" transform="rotate(-90 187.9 81)">48</text>
<text x="189.7" y="81" transform="rotate(-90 189.7 81)">47</text>
<text x="191.4" y="81" transform="rotate(-90 191.4 81)">46</text>
<text x="193.1" y="81" transform="rotate(-90 193.1 81)">45</text>
<text x="194.9" y="81" transform="rotate(-90 194.9 81)">44</text>
<text x="196.6" y="81" transform="rotate(-90 196.6 81)">43</text>
<text x="198.4" y="81" transform="rotate(-90 198.4 81)">42</text>
<text x="200.1" y="81" transform="rotate(-90 200.1 81)">41</text>
<text x="201.9" y="81" transform="rotate(-90 201.9 81)">40</text>
<text x="203.6" y="81" transform="rotate(-90 203.6 81)">39</text>
<text x="205.4" y="81" transform="rotate(-90 205.4 81)">38</text>
<text x="207.1" y="81" transform="rotate(-90 207.1 81)">37</text>
<text x="208.8" y="81" transform="rotate(-90 208.8 81)">36</text>
<text x="210.6" y="81" transform="rotate(-90 210.6 81)">35</text>
<text x="212.3" y="81" transform="rotate(-90 212.3 81)">34</text>
<text x="214.1" y="81" transform="rotate(-90 214.1 81)">33</text>
<text x="217.6" y="81" transform="rotate(-90 217.6 81)">G22</text>
<text x="219.3" y="81" transform="rotate(-90 219.3 81)">G21</text>
<text x="221" y="81" transform="rotate(-90 221 81)">G20</text>
<text x="222.8" y="81" transform="rotate(-90 222.8 81)">G19</text>
<text x="223.3" y="82.8">G17</text>
<text x="223.3" y="81">G18</text>
<text x="53.7" y="85.4">16</text>
<text x="53.7" y="87.1">15</text>
<text x="53.7" y="88.9">14</text>
<text x="57.2" y="84.4">B3</text>
<text x="57.2" y="86.1">B4</text>
<text x="57.2" y="87.9">B5</text>
<text x="57.2" y="89.6">B6</text>
<text x="66.2" y="84.4">A3</text>
<text x="66.2" y="86.2">A4</text>
<text x="66.2" y="87.9">A5</text>
<text x="66.2" y="89.6">A6</text>
<text x="69.8" y="85.4">5</text>
<text x="69.8" y="87.1">6</text>
<text x="69.8" y="88.9">7</text>
<text x="174.7" y="84.5">G29</text>
<text x="174.7" y="86.3">G30</text>
<text x="174.7" y="88">G31</text>
<text x="186.9" y="87.7" transform="rotate(-90 186.9 87.7)">GND23</text>
<text x="188.7" y="87.7" transform="rotate(-90 188.7 87.7)">GND22</text>
<text x="190.4" y="89.7" transform="rotate(-90 190.4 89.7)">VBAT_IN2</text>
<text x="192.2" y="89.7" transform="rotate(-90 192.2 89.7)">VBAT_IN1</text>
<text x="193.9" y="87.7" transform="rotate(-90 193.9 87.7)">GND21</text>
<text x="195.6" y="87.7" transform="rotate(-90 195.6 87.7)">GND20</text>
<text x="200.9" y="87.6" transform="rotate(-90 200.9 87.6)">BT_EN</text>
<text x="202.6" y="89.9" transform="rotate(-90 202.6 89.9)">WLAN_EN</text>
<text x="204.4" y="87.7" transform="rotate(-90 204.4 87.7)">GND19</text>
<text x="206.1" y="85.4" transform="rotate(-90 206.1 85.4)">VIO</text>
<text x="207.9" y="87.7" transform="rotate(-90 207.9 87.7)">GND18</text>
<text x="209.6" y="89.1" transform="rotate(-90 209.6 89.1)">EXT_32K</text>
<text x="211.3" y="87.7" transform="rotate(-90 211.3 87.7)">GND17</text>
<text x="213.1" y="87.7" transform="rotate(-90 213.1 87.7)">GND16</text>
<text x="214.8" y="87.7" transform="rotate(-90 214.8 87.7)">GND15</text>
<text x="223.3" y="88">G14</text>
<text x="223.3" y="86.3">G15</text>
<text x="223.3" y="84.5">G16</text>
<text x="249.4" y="89.7">GND1</text>
<text x="53.7" y="90.6">13</text>
<text x="53.7" y="92.4">12</text>
<text x="57.2" y="91.4">B7</text>
<text x="57.2" y="93.1">B8</text>
<text x="66.2" y="91.4">A7</text>
<text x="66.2" y="93.1">A8</text>
<text x="69.8" y="90.6">8</text>
<text x="69.8" y="92.4">9</text>
<text x="69.8" y="95.9">10</text>
<text x="175.8" y="91.5">50</text>
<text x="175.8" y="93.2">51</text>
<text x="175.8" y="95">52</text>
<text x="179.3" y="92.3">BT_HCI_RTS</text>
<text x="179.3" y="94">BT_HCI_CTS</text>
<text x="179.3" y="95.7">BT_HCI_TX</text>
<text x="197.4" y="93.5" transform="rotate(-90 197.4 93.5)">BT_UART_DBG</text>
<text x="199.1" y="93.8" transform="rotate(-90 199.1 93.8)">WL_UART_DBG</text>
<text x="214.9" y="92.2">RF_ANT1</text>
<text x="216.6" y="95.7">GND13</text>
<text x="216.6" y="94">GND14</text>
<text x="223.3" y="95">30</text>
<text x="223.3" y="93.2">31</text>
<text x="223.3" y="91.5">32</text>
<text x="243.3" y="91.5">SIG</text>
<text x="249.4" y="93.2">GND2</text>
<text x="53.5" y="97.6">TP</text>
<text x="57.2" y="98.4">TP</text>
<text x="64.7" y="98.4">GND</text>
<text x="65.8" y="96.6">OE</text>
<text x="69.8" y="97.6">11</text>
<text x="175.8" y="96.7">53</text>
<text x="175.8" y="98.5">54</text>
<text x="175.8" y="100.2">55</text>
<text x="175.8" y="102">56</text>
<text x="179.3" y="97.5">BT_HCI_RX</text>
<text x="179.3" y="99.2">GND24</text>
<text x="179.3" y="101">GND25</text>
<text x="216.6" y="97.5">GND12</text>
<text x="216.7" y="99.2">GND11</text>
<text x="217" y="101">GPIO1</text>
<text x="223.3" y="102">26</text>
<text x="223.3" y="100.2">27</text>
<text x="223.3" y="98.5">28</text>
<text x="223.3" y="96.7">29</text>
<text x="175.8" y="103.7">57</text>
<text x="175.8" y="105.4">58</text>
<text x="175.8" y="107.2">59</text>
<text x="179.3" y="102.7">BT_AUD_IN</text>
<text x="179.3" y="104.5">BT_AUD_OUT</text>
<text x="179.3" y="106.2">BT_AUD_FSYNC</text>
<text x="179.3" y="108">GND26</text>
<text x="216.6" y="106.2">GND10</text>
<text x="217" y="104.5">GPIO4</text>
<text x="217" y="102.7">GPIO2</text>
<text x="217.4" y="107.9">GND9</text>
<text x="223.3" y="107.2">23</text>
<text x="223.3" y="105.4">24</text>
<text x="223.3" y="103.7">25</text>
<text x="53.7" y="113.3">19</text>
<text x="69.8" y="113.3">2</text>
<text x="175.8" y="108.9">60</text>
<text x="175.8" y="110.7">61</text>
<text x="175.8" y="112.4">62</text>
<text x="179.3" y="109.7">BT_AUD_CLK</text>
<text x="179.3" y="111.4">GND27</text>
<text x="179.3" y="113.2">RESERVED3</text>
<text x="212.6" y="111.4">RESERVED1</text>
<text x="212.6" y="109.7">RESERVED2</text>
<text x="217.4" y="113.2">GND8</text>
<text x="223.3" y="112.4">20</text>
<text x="223.3" y="110.7">21</text>
<text x="223.3" y="108.9">22</text>
<text x="53.7" y="116.8">20</text>
<text x="53.7" y="118.5">18</text>
<text x="57.2" y="117.5">B1</text>
<text x="57.2" y="119.3">B2</text>
<text x="57.2" y="114">VCCB</text>
<text x="63.9" y="114.1">VCCA</text>
<text x="66.2" y="117.5">A1</text>
<text x="66.2" y="119.3">A2</text>
<text x="69.8" y="116.8">1</text>
<text x="69.8" y="118.5">3</text>
<text x="174.7" y="119.4">G32</text>
<text x="175.8" y="114.2">63</text>
<text x="175.8" y="115.9">64</text>
<text x="179.3" y="114.9">GND28</text>
<text x="179.3" y="116.7">GND29</text>
<text x="214.9" y="116.7">RF_ANT2</text>
<text x="217.4" y="114.9">GND7</text>
<text x="223.3" y="115.9">18</text>
<text x="223.3" y="114.2">19</text>
<text x="223.3" y="119.4">G13</text>
<text x="243.3" y="115.9">SIG</text>
<text x="249.4" y="114.2">GND1</text>
<text x="249.4" y="117.7">GND2</text>
<text x="53.7" y="120.3">17</text>
<text x="53.7" y="122">16</text>
<text x="53.7" y="123.8">15</text>
<text x="53.7" y="125.5">14</text>
<text x="57.2" y="121">B3</text>
<text x="57.2" y="122.8">B4</text>
<text x="57.2" y="124.5">B5</text>
<text x="66.2" y="121">A3</text>
<text x="66.2" y="122.8">A4</text>
<text x="66.2" y="124.5">A5</text>
<text x="69.8" y="120.3">4</text>
<text x="69.8" y="122">5</text>
<text x="69.8" y="123.8">6</text>
<text x="69.8" y="125.5">7</text>
<text x="174.7" y="121.1">G33</text>
<text x="174.7" y="122.9">G34</text>
<text x="174.7" y="124.6">G35</text>
<text x="186.9" y="125" transform="rotate(-90 186.9 125)">GND1</text>
<text x="188.7" y="125" transform="rotate(-90 188.7 125)">GPIO11</text>
<text x="190.4" y="125" transform="rotate(-90 190.4 125)">GPIO9</text>
<text x="192.2" y="125" transform="rotate(-90 192.2 125)">GPIO10</text>
<text x="193.9" y="125" transform="rotate(-90 193.9 125)">GPIO12</text>
<text x="195.7" y="125" transform="rotate(-90 195.7 125)">WL_SDIO_CMD</text>
<text x="197.4" y="125" transform="rotate(-90 197.4 125)">GND2</text>
<text x="199.1" y="125" transform="rotate(-90 199.1 125)">WL_SDIO_CLK</text>
<text x="200.9" y="125" transform="rotate(-90 200.9 125)">GND3</text>
<text x="202.6" y="125" transform="rotate(-90 202.6 125)">WL_SDIO_D0</text>
<text x="204.4" y="125" transform="rotate(-90 204.4 125)">WL_SDIO_D1</text>
<text x="206.1" y="125" transform="rotate(-90 206.1 125)">WL_SDIO_D2</text>
<text x="207.9" y="125" transform="rotate(-90 207.9 125)">WL_SDIO_D3</text>
<text x="209.6" y="125" transform="rotate(-90 209.6 125)">WLAN_IRQ</text>
<text x="211.4" y="125" transform="rotate(-90 211.4 125)">GND4</text>
<text x="213.1" y="125" transform="rotate(-90 213.1 125)">GND5</text>
<text x="214.8" y="125" transform="rotate(-90 214.8 125)">GND6</text>
<text x="223.3" y="124.6">G10</text>
<text x="223.3" y="122.9">G11</text>
<text x="223.3" y="121.1">G12</text>
<text x="53.7" y="127.2">13</text>
<text x="53.7" y="129">12</text>
<text x="57.2" y="126.3">B6</text>
<text x="57.2" y="128">B7</text>
<text x="57.2" y="129.7">B8</text>
<text x="66.2" y="126.3">A6</text>
<text x="66.2" y="128">A7</text>
<text x="66.2" y="129.8">A8</text>
<text x="69.8" y="127.2">8</text>
<text x="69.8" y="129">9</text>
<text x="174.7" y="126.4">G36</text>
<text x="177.4" y="128.8" transform="rotate(-90 177.4 128.8)">G1</text>
<text x="179.2" y="128.8" transform="rotate(-90 179.2 128.8)">G2</text>
<text x="180.9" y="128.8" transform="rotate(-90 180.9 128.8)">G3</text>
<text x="182.7" y="128.8" transform="rotate(-90 182.7 128.8)">G4</text>
<text x="186.2" y="127.7" transform="rotate(-90 186.2 127.7)">1</text>
<text x="187.9" y="127.7" transform="rotate(-90 187.9 127.7)">2</text>
<text x="189.7" y="127.7" transform="rotate(-90 189.7 127.7)">3</text>
<text x="191.4" y="127.7" transform="rotate(-90 191.4 127.7)">4</text>
<text x="193.1" y="127.7" transform="rotate(-90 193.1 127.7)">5</text>
<text x="194.9" y="127.7" transform="rotate(-90 194.9 127.7)">6</text>
<text x="196.6" y="127.7" transform="rotate(-90 196.6 127.7)">7</text>
<text x="198.4" y="127.7" transform="rotate(-90 198.4 127.7)">8</text>
<text x="200.1" y="127.7" transform="rotate(-90 200.1 127.7)">9</text>
<text x="201.9" y="128.5" transform="rotate(-90 201.9 128.5)">10</text>
<text x="203.6" y="128.4" transform="rotate(-90 203.6 128.4)">11</text>
<text x="205.4" y="128.5" transform="rotate(-90 205.4 128.5)">12</text>
<text x="207.1" y="128.5" transform="rotate(-90 207.1 128.5)">13</text>
<text x="208.8" y="128.5" transform="rotate(-90 208.8 128.5)">14</text>
<text x="210.6" y="128.5" transform="rotate(-90 210.6 128.5)">15</text>
<text x="212.3" y="128.5" transform="rotate(-90 212.3 128.5)">16</text>
<text x="214.1" y="128.5" transform="rotate(-90 214.1 128.5)">17</text>
<text x="217.6" y="128.8" transform="rotate(-90 217.6 128.8)">G5</text>
<text x="219.3" y="128.8" transform="rotate(-90 219.3 128.8)">G6</text>
<text x="221" y="128.8" transform="rotate(-90 221 128.8)">G7</text>
<text x="222.8" y="128.8" transform="rotate(-90 222.8 128.8)">G8</text>
<text x="223.3" y="126.4">G9</text>
<text x="53.5" y="134.2">TP</text>
<text x="57.2" y="135">TP</text>
<text x="64.7" y="135">GND</text>
<text x="65.8" y="133.2">OE</text>
<text x="69.8" y="134.2">11</text>
<text x="69.8" y="132.5">10</text>
<text x="54.9" y="159.5">3</text>
<text x="54.9" y="156">5</text>
<text x="54.9" y="157.8">4</text>
<text x="58.9" y="160.3">GND</text>
<text x="58.9" y="156.8">VCC</text>
<text x="58.9" y="158.5">Y</text>
<text x="64.1" y="160.3">OE</text>
<text x="65.2" y="158.5">A</text>
<text x="69.4" y="157.8">2</text>
<text x="69.4" y="159.5">1</text>
</g>
<g font-size="1" fill="#505050">
<text x="245.7" y="88.6">ANT1</text>
<text x="247.1" y="94.5">U.FL-R-SMT-1(10)</text>
<text x="248.3" y="112.7">ANT2</text>
<text x="247.3" y="118.9">U.FL-R-SMT-1(10)</text>
</g>
</svg>
